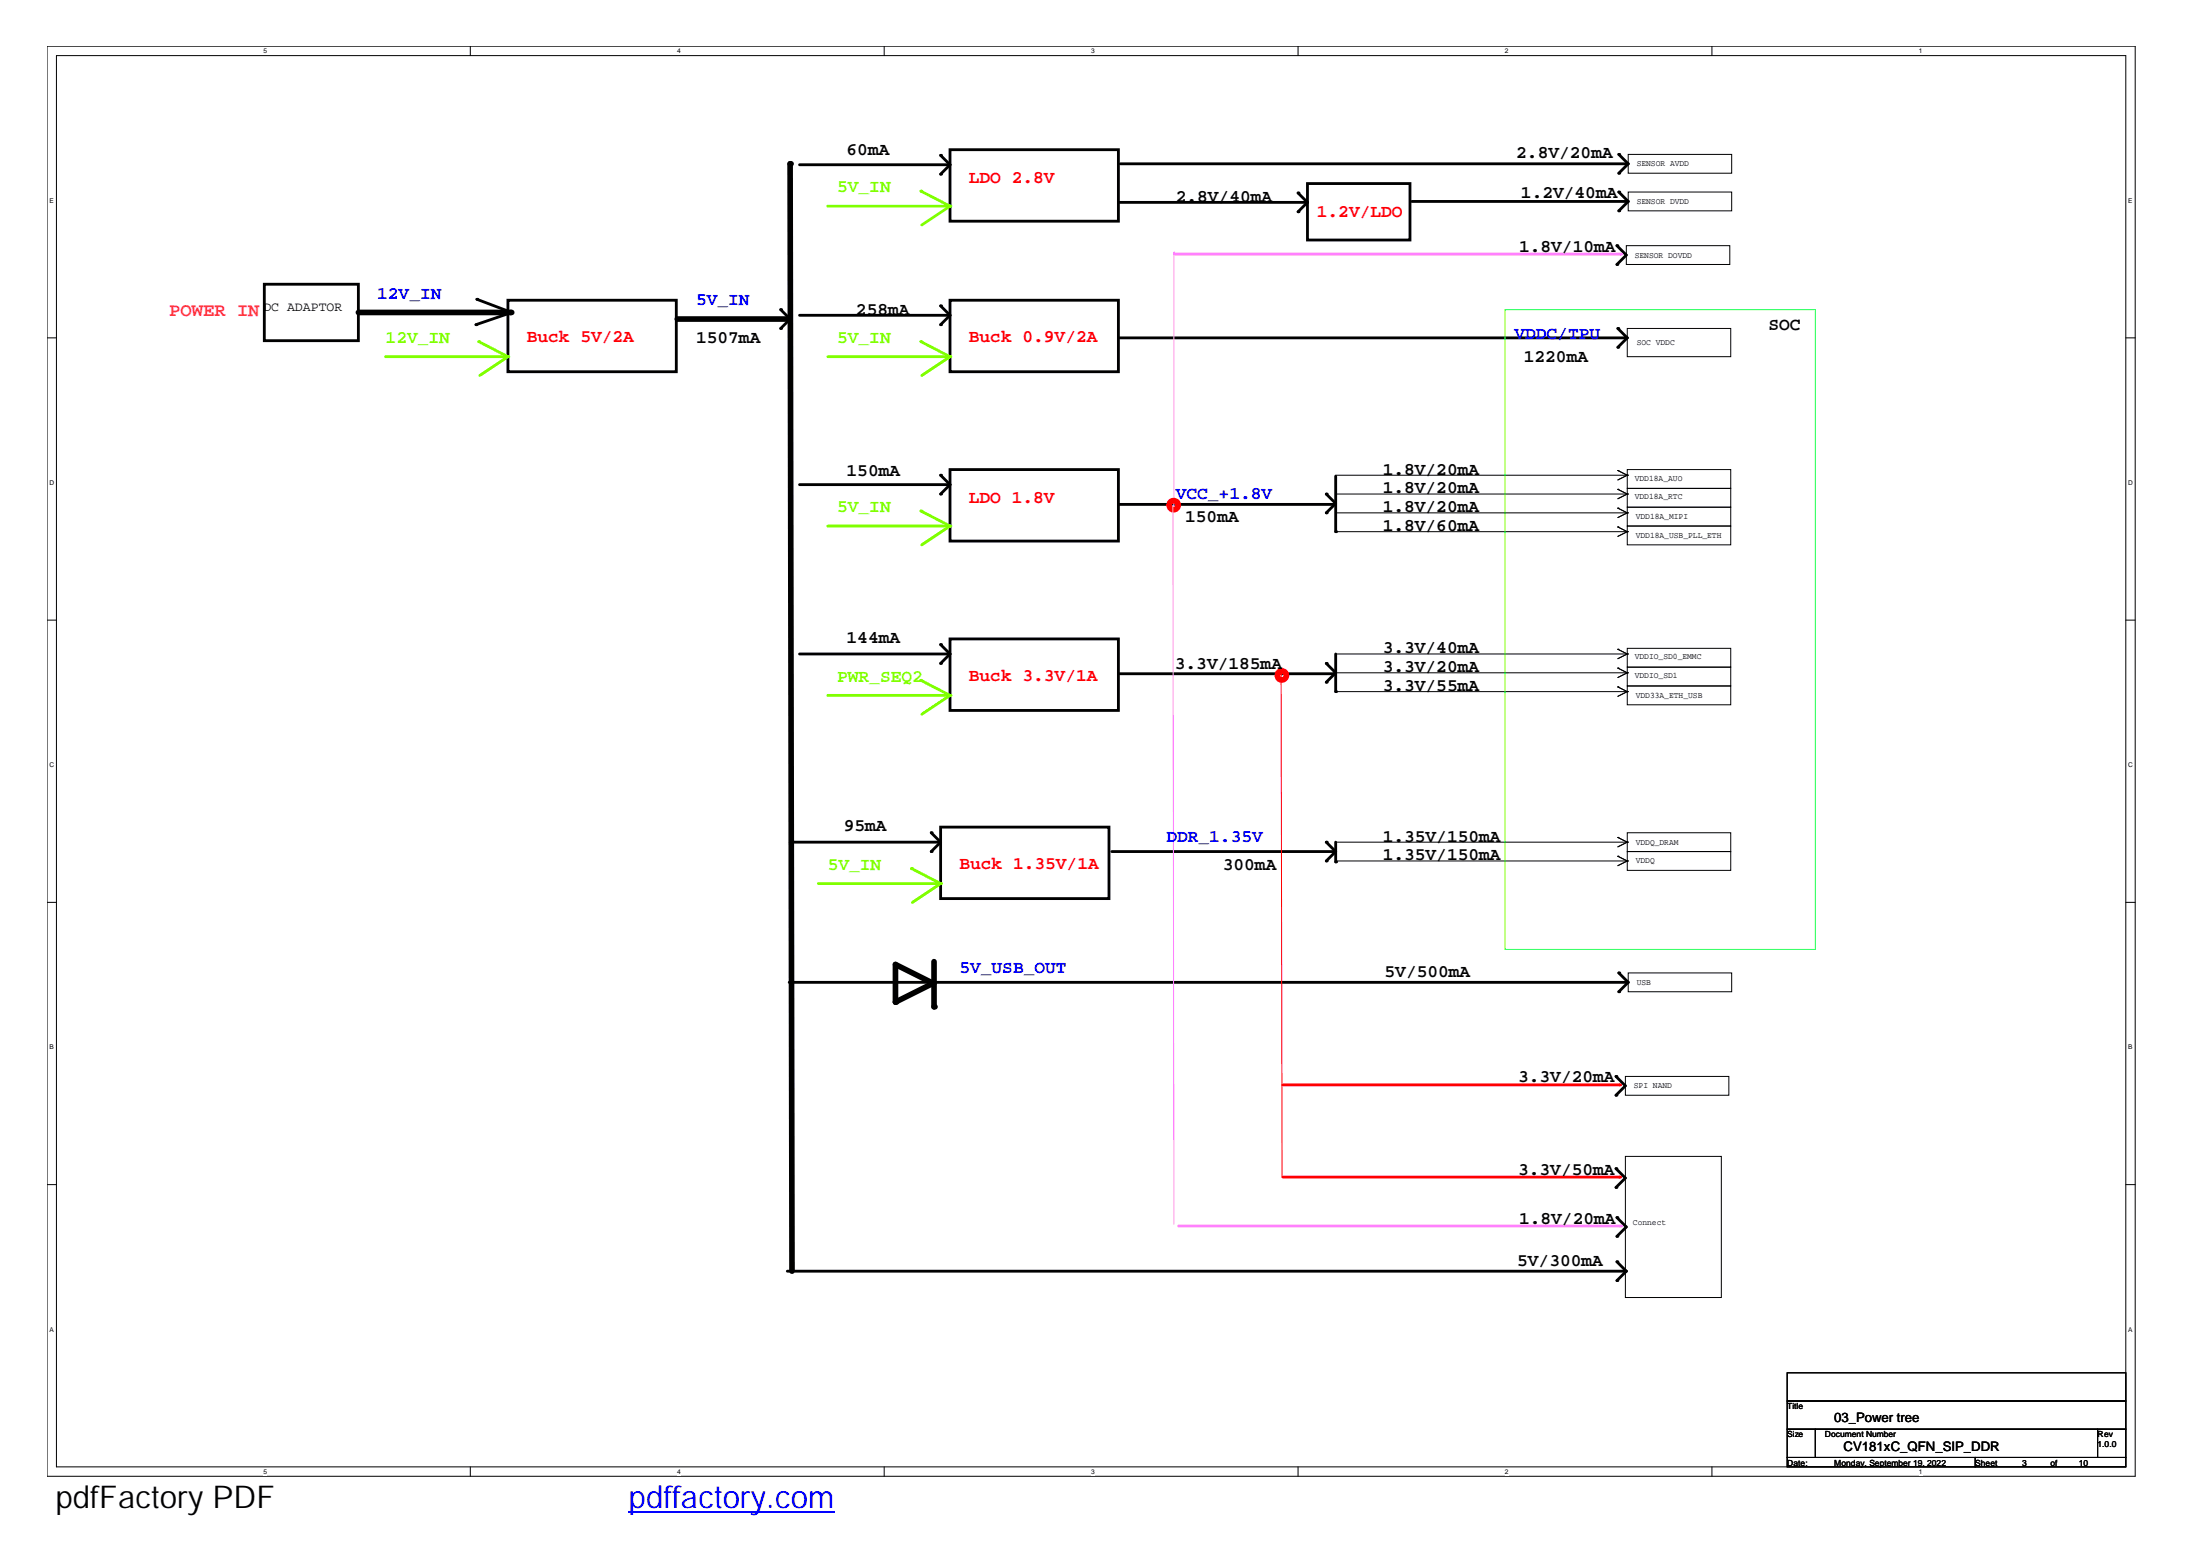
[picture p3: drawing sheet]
<svg xmlns="http://www.w3.org/2000/svg" width="297mm" height="210mm" viewBox="0 0 297 210" stroke-linecap="round" stroke-linejoin="round" font-family="sans-serif">
<path d="M6.3 6.2h282v193.1h-282zM7.6 7.5h279.4v190.5h-279.4z" fill="none" stroke="#000" stroke-width=".14"/>
<g fill="#fff">
<path d="M35.6 6.4h.5v1h-.5z"/>
<path d="M35.6 198.1h.5v1.1h-.5z"/>
</g>
<path d="M63.5 6.2v1.3M63.5 198v1.3" fill="none" stroke="#000" stroke-width=".14"/>
<g fill="#fff">
<path d="M91.4 6.4h.5v1h-.5z"/>
<path d="M91.4 198.1h.5v1.1h-.5z"/>
</g>
<path d="M119.4 6.2v1.3M119.4 198v1.3" fill="none" stroke="#000" stroke-width=".14"/>
<g fill="#fff">
<path d="M147.3 6.4h.5v1h-.5z"/>
<path d="M147.3 198.1h.5v1.1h-.5z"/>
</g>
<path d="M175.3 6.2v1.3M175.3 198v1.3" fill="none" stroke="#000" stroke-width=".14"/>
<g fill="#fff">
<path d="M203.2 6.4h.5v1h-.5z"/>
<path d="M203.2 198.1h.5v1.1h-.5z"/>
</g>
<path d="M231.1 6.2v1.3M231.1 198v1.3" fill="none" stroke="#000" stroke-width=".14"/>
<g fill="#fff">
<path d="M259.1 6.4h.5v1h-.5z"/>
<path d="M259.1 198.1h.5v1.1h-.5z"/>
<path d="M6.7 26.6h.6v1h-.6z"/>
<path d="M287.4 26.6h.6v1h-.6z"/>
<path d="M6.7 64.7h.6v1h-.6z"/>
<path d="M287.4 64.7h.6v1h-.6z"/>
</g>
<path d="M6.3 45.6h1.3M287 45.6h1.3" fill="none" stroke="#000" stroke-width=".14"/>
<g fill="#fff">
<path d="M6.7 102.8h.6v1h-.6z"/>
<path d="M287.4 102.8h.6v1h-.6z"/>
</g>
<path d="M6.3 83.7h1.3M287 83.7h1.3" fill="none" stroke="#000" stroke-width=".14"/>
<g fill="#fff">
<path d="M6.7 140.9h.6v1h-.6z"/>
<path d="M287.4 140.9h.6v1h-.6z"/>
</g>
<path d="M6.3 121.8h1.3M287 121.8h1.3" fill="none" stroke="#000" stroke-width=".14"/>
<g fill="#fff">
<path d="M6.7 179h.5v1h-.5z"/>
<path d="M287.4 179h.5v1h-.5z"/>
</g>
<path d="M6.3 159.9h1.3M287 159.9h1.3" fill="none" stroke="#000" stroke-width=".14"/>
<path d="M35.7 38.4h12.7v7.6h-12.7zM64.4 40.4l4.7 1.8-4.8 1.6M68.6 40.5h22.7v9.7h-22.7z" fill="none" stroke="#000" stroke-width=".38"/>
<g fill="#000">
<circle cx="64.3" cy="43.8" r=".19"/>
<circle cx="64.4" cy="40.4" r=".19"/>
<circle cx="69" cy="42.2" r=".38"/>
</g>
<path d="M48.4 42.2h20.6" fill="none" stroke="#000" stroke-width=".76"/>
<path d="M52.1 48.1h16.4" fill="none" stroke="#80ff00" stroke-width=".38"/>
<circle cx="68.5" cy="48.1" r=".19" fill="#80ff00"/>
<path d="M68.6 48.1l-3.8 2.6" fill="none" stroke="#80ff00" stroke-width=".38"/>
<circle cx="68.6" cy="48.1" r=".19" fill="#80ff00"/>
<path d="M64.6 46.1l4 2" fill="none" stroke="#80ff00" stroke-width=".38"/>
<circle cx="64.6" cy="46.1" r=".19" fill="#80ff00"/>
<path d="M128.3 40.5h22.7v9.7h-22.7z" fill="none" stroke="#000" stroke-width=".38"/>
<path d="M111.8 48.1h16.3" fill="none" stroke="#80ff00" stroke-width=".38"/>
<circle cx="128.1" cy="48.1" r=".19" fill="#80ff00"/>
<path d="M128.3 48.1l-3.8 2.6" fill="none" stroke="#80ff00" stroke-width=".38"/>
<circle cx="128.3" cy="48.1" r=".19" fill="#80ff00"/>
<path d="M124.3 46.1l4 2" fill="none" stroke="#80ff00" stroke-width=".38"/>
<circle cx="124.3" cy="46.1" r=".19" fill="#80ff00"/>
<path d="M105.4 41.8l1.3 1.3-1.3 1.2M107.9 42.6h20.2M127 41.3l1.3 1.3-1.3 1.2M107.9 65.4h20.2M127 64.1l1.3 1.3-1.3 1.3M128.3 63.4h22.7v9.6h-22.7z" fill="none" stroke="#000" stroke-width=".38"/>
<g fill="#000">
<circle cx="106.7" cy="22.1" r=".38"/>
<circle cx="105.4" cy="44.3" r=".19"/>
<circle cx="105.4" cy="41.8" r=".19"/>
<circle cx="106.6" cy="43.1" r=".38"/>
<circle cx="127" cy="43.8" r=".19"/>
<circle cx="127" cy="41.3" r=".19"/>
<circle cx="128.1" cy="42.6" r=".19"/>
<circle cx="127" cy="66.7" r=".19"/>
<circle cx="127" cy="64.1" r=".19"/>
<circle cx="128.1" cy="65.4" r=".19"/>
</g>
<path d="M106.7 22.1l.2 149.5M91.4 43.1h15.2" fill="none" stroke="#000" stroke-width=".76"/>
<path d="M111.8 71h16.3" fill="none" stroke="#80ff00" stroke-width=".38"/>
<circle cx="128.1" cy="71" r=".19" fill="#80ff00"/>
<path d="M128.3 71l-3.8 2.5" fill="none" stroke="#80ff00" stroke-width=".38"/>
<circle cx="128.3" cy="71" r=".19" fill="#80ff00"/>
<path d="M124.3 69l4 2" fill="none" stroke="#80ff00" stroke-width=".38"/>
<circle cx="124.3" cy="69" r=".19" fill="#80ff00"/>
<path d="M107.9 88.3h20.2M127 87l1.3 1.3-1.3 1.2M128.3 86.2h22.7v9.7h-22.7z" fill="none" stroke="#000" stroke-width=".38"/>
<g fill="#000">
<circle cx="127" cy="89.5" r=".19"/>
<circle cx="127" cy="87" r=".19"/>
<circle cx="128.1" cy="88.3" r=".19"/>
</g>
<path d="M111.8 93.9h16.3" fill="none" stroke="#80ff00" stroke-width=".38"/>
<circle cx="128.1" cy="93.9" r=".19" fill="#80ff00"/>
<path d="M128.3 93.9l-3.8 2.5" fill="none" stroke="#80ff00" stroke-width=".38"/>
<circle cx="128.3" cy="93.9" r=".19" fill="#80ff00"/>
<path d="M124.3 91.8l4 2.1" fill="none" stroke="#80ff00" stroke-width=".38"/>
<circle cx="124.3" cy="91.8" r=".19" fill="#80ff00"/>
<path d="M106.7 113.7h20.2M125.7 112.4l1.3 1.3-1.3 1.2M127 111.6h22.7v9.7h-22.7z" fill="none" stroke="#000" stroke-width=".38"/>
<g fill="#000">
<circle cx="125.7" cy="112.4" r=".19"/>
<circle cx="125.7" cy="114.9" r=".19"/>
<circle cx="126.9" cy="113.7" r=".19"/>
</g>
<path d="M110.5 119.3h16.4" fill="none" stroke="#80ff00" stroke-width=".38"/>
<circle cx="126.9" cy="119.3" r=".19" fill="#80ff00"/>
<path d="M127 119.3l-3.8 2.5" fill="none" stroke="#80ff00" stroke-width=".38"/>
<circle cx="127" cy="119.3" r=".19" fill="#80ff00"/>
<path d="M123.1 117.2l3.9 2.1" fill="none" stroke="#80ff00" stroke-width=".38"/>
<circle cx="123.1" cy="117.2" r=".19" fill="#80ff00"/>
<path d="M107.9 22.2h20.2M127 21l1.3 1.2-1.3 1.3M128.3 20.2h22.7v9.7h-22.7z" fill="none" stroke="#000" stroke-width=".38"/>
<g fill="#000">
<circle cx="127" cy="23.5" r=".19"/>
<circle cx="127" cy="21" r=".19"/>
<circle cx="128.1" cy="22.2" r=".19"/>
</g>
<path d="M111.8 27.8h16.3" fill="none" stroke="#80ff00" stroke-width=".38"/>
<circle cx="128.1" cy="27.8" r=".19" fill="#80ff00"/>
<path d="M128.3 27.8l-3.8 2.6" fill="none" stroke="#80ff00" stroke-width=".38"/>
<circle cx="128.3" cy="27.8" r=".19" fill="#80ff00"/>
<path d="M124.3 25.8l4 2" fill="none" stroke="#80ff00" stroke-width=".38"/>
<circle cx="124.3" cy="25.8" r=".19" fill="#80ff00"/>
<g fill="none" stroke="#000" stroke-width=".38">
<path d="M151.1 27.3h25.3M151.3 22.1h68.4M175.3 26l1.2 1.3-1.2 1.3M176.5 24.8h13.9v7.6h-13.9zM190.6 27.2h29.1M218.3 33.2l1.3 1.2-1.3 1.3M218.6 20.8l1.2 1.3-1.2 1.3M218.6 25.9l1.2 1.3-1.2 1.3M151.1 45.6h68.5M218.4 44.3l1.3 1.3-1.3 1.3M151 68.1h29.1M179.1 66.7l1.2 1.3-1.2 1.2"/>
<path d="M180.3 64.3v7.5"/>
</g>
<g fill="#000">
<circle cx="175.3" cy="28.6" r=".19"/>
<circle cx="175.3" cy="26" r=".19"/>
<circle cx="176.4" cy="27.3" r=".19"/>
<circle cx="218.3" cy="33.2" r=".19"/>
<circle cx="218.3" cy="35.7" r=".19"/>
<circle cx="218.6" cy="20.8" r=".19"/>
<circle cx="218.6" cy="25.9" r=".19"/>
<circle cx="218.6" cy="23.4" r=".19"/>
<circle cx="218.6" cy="28.5" r=".19"/>
<circle cx="219.7" cy="22.1" r=".19"/>
<circle cx="219.7" cy="27.2" r=".19"/>
<circle cx="218.4" cy="46.9" r=".19"/>
<circle cx="218.4" cy="44.3" r=".19"/>
<circle cx="219.6" cy="45.6" r=".19"/>
<circle cx="179.1" cy="66.7" r=".19"/>
<circle cx="179.1" cy="69.2" r=".19"/>
<circle cx="180.1" cy="68.1" r=".19"/>
<circle cx="180.3" cy="71.8" r=".19"/>
</g>
<g fill="none" stroke="#000" stroke-width=".14">
<path d="M219.8 25.9h14v2.6h-14zM219.8 20.8h14v2.6h-14zM219.7 44.3h14v3.8h-14zM180.3 66.7h39.4M180.3 69.2h39.4M180.3 71.8h39.4M218.4 66.1h.1M218.4 68.6h.1M218.4 71.1h.1M218.4 66.1l1.3 .6M218.4 68.6l1.3 .6M218.4 71.1l1.3 .7"/>
<path d="M219.7 66.7h.1M219.7 69.2h.1M219.7 71.8h.1M219.7 66.7l-1.3 .6M219.7 69.2l-1.3 .7M219.7 71.8l-1.3 .6M219.7 71h14v2.5h-14zM219.7 65.9h14v2.6h-14zM219.7 68.5h14v2.5h-14z"/>
</g>
<path d="M158.5 34.1h.1M158.5 34.1v34.1" fill="none" stroke="#ff80ff" stroke-width=".14"/>
<path d="M158.6 34.3h60.2" fill="none" stroke="#ff80ff" stroke-width=".38"/>
<circle cx="218.8" cy="34.3" r=".19" fill="#ff80ff"/>
<g fill="none" stroke="#000" stroke-width=".14">
<path d="M219.6 33.2h14v2.5h-14zM180.3 64.1h39.4M218.4 63.5h.1M218.4 63.5l1.3 .6M219.7 64.1h.1M219.7 64.1l-1.3 .7M219.7 63.4h14v2.5h-14zM180.3 88.3h39.4M180.3 90.8h39.4M180.3 93.4h39.4M218.4 87.6h.1M218.4 90.2h.1"/>
<path d="M218.4 92.7h.1M218.4 87.6l1.3 .7M218.4 90.2l1.3 .6M218.4 92.7l1.3 .7M219.7 88.3h.1M219.7 90.8h.1M219.7 93.4h.1M219.7 88.3l-1.3 .6M219.7 90.8l-1.3 .7M219.7 93.4l-1.3 .6M219.7 90.1h14v2.5h-14zM219.7 87.5h14v2.6h-14z"/>
<path d="M219.7 92.6h14v2.5h-14zM180.3 113.7h39.4M180.3 116.2h39.4M218.4 113h.1M218.4 115.6h.1M218.4 113l1.3 .7M218.4 115.6l1.3 .6M219.7 113.7h.1M219.7 116.2h.1M219.7 113.7l-1.3 .6M219.7 116.2l-1.3 .7M219.7 114.9h14v2.6h-14z"/>
<path d="M219.7 112.4h14v2.5h-14zM219.8 131.3h14v2.6h-14zM219.5 145.3h13.9v2.5h-13.9z"/>
</g>
<path d="M151 90.9h29.1M179.1 89.5l1.2 1.3-1.2 1.3M180.3 88.3v5.1M150.1 114.9h30.1M179.1 113.7l1.2 1.2-1.2 1.3M180.3 113.7v2.6M106.6 132.6h113.1M218.6 131.3l1.2 1.3-1.2 1.3M218.2 145.3l1.3 1.3-1.3 1.2" fill="none" stroke="#000" stroke-width=".38"/>
<g fill="#000">
<circle cx="179.1" cy="92.1" r=".19"/>
<circle cx="179.1" cy="89.5" r=".19"/>
<circle cx="180.1" cy="90.9" r=".19"/>
<circle cx="180.3" cy="93.4" r=".19"/>
<circle cx="179.1" cy="113.7" r=".19"/>
<circle cx="179.1" cy="116.2" r=".19"/>
<circle cx="180.2" cy="114.9" r=".19"/>
<circle cx="180.3" cy="116.3" r=".19"/>
<circle cx="120.9" cy="135.3" r=".38"/>
<circle cx="126" cy="132.7" r=".38"/>
<circle cx="126.1" cy="135.9" r=".38"/>
<circle cx="218.6" cy="131.3" r=".19"/>
<circle cx="218.6" cy="133.9" r=".19"/>
<circle cx="219.7" cy="132.6" r=".19"/>
<circle cx="218.2" cy="147.8" r=".19"/>
<circle cx="218.2" cy="145.3" r=".19"/>
</g>
<path d="M120.9 130.2l5.1 2.5-5.1 2.6zM126.1 129.8v6.1" fill="none" stroke="#000" stroke-width=".76"/>
<path d="M203.2 41.8h41.9v86.4h-41.9z" fill="none" stroke="#00ff40" stroke-width=".14"/>
<path d="M173 91.1h.1M173 91.1l.1 67.8" fill="none" stroke="#f00" stroke-width=".14"/>
<path d="M173.2 146.4h45.5" fill="none" stroke="#f00" stroke-width=".38"/>
<circle cx="218.7" cy="146.4" r=".19" fill="#f00"/>
<g fill="none" stroke="#f00" stroke-width=".76">
<circle cx="158.5" cy="68.2" r=".62"/>
<circle cx="173.1" cy="91.2" r=".62"/>
</g>
<path d="M219.5 156.1h12.9v19h-12.9z" fill="none" stroke="#000" stroke-width=".14"/>
<path d="M218.2 157.7l1.3 1.3-1.3 1.3M106.3 171.6h113.2M218.3 170.3l1.3 1.3-1.3 1.3" fill="none" stroke="#000" stroke-width=".38"/>
<g fill="#000">
<circle cx="218.2" cy="157.7" r=".19"/>
<circle cx="218.2" cy="160.3" r=".19"/>
<circle cx="218.3" cy="170.3" r=".19"/>
<circle cx="218.3" cy="172.9" r=".19"/>
<circle cx="219.5" cy="171.6" r=".19"/>
</g>
<path d="M173.2 158.9h45.5" fill="none" stroke="#f00" stroke-width=".38"/>
<circle cx="218.7" cy="158.9" r=".19" fill="#f00"/>
<path d="M158.4 68.2h.1M158.4 68.2l.1 97" fill="none" stroke="#ff80ff" stroke-width=".14"/>
<path d="M218.3 164.4l1.3 1.2-1.3 1.3" fill="none" stroke="#000" stroke-width=".38"/>
<g fill="#000">
<circle cx="218.3" cy="164.4" r=".19"/>
<circle cx="218.3" cy="166.9" r=".19"/>
</g>
<path d="M159.1 165.5h59.7" fill="none" stroke="#ff80ff" stroke-width=".38"/>
<circle cx="218.8" cy="165.5" r=".19" fill="#ff80ff"/>
<path d="M241.3 185.3h45.7v3.8h-45.7zM241.3 189.1h45.7v3.8h-45.7zM241.3 192.9h3.8v3.8h-3.8zM241.3 196.7h25.4v1.3h-25.4zM245.1 192.9h38.1v3.8h-38.1zM266.7 196.7h20.3v1.3h-20.3zM283.2 192.9h3.8v3.8h-3.8z" fill="none" stroke="#000" stroke-width=".14"/>
<path d="M84.9 204.1h27.8" fill="none" stroke="#00f" stroke-width=".21"/>
<g font-size="4.2">
<text x="6.3" y="203.6">利用pdfFactory 测试版本创建的</text>
<text x="28.7" y="203.6">PDF文档</text>
</g>
<text font-size="4.2" fill="#00f" x="84.9" y="203.6">pdffactory.com</text>
<text font-size="2.5" fill="#ff0080" x="22.9" y="42.6">POWER IN</text>
<g font-size="2.4">
<text x="114.3" y="20.9">60mA</text>
<text x="204.7" y="21.4">2.8V/20mA</text>
<text x="158.8" y="27.2">2.8V/40mA</text>
<text x="205.4" y="26.7">1.2V/40mA</text>
<text x="205.1" y="34">1.8V/10mA</text>
<text x="94" y="46.3">1507mA</text>
<text x="115.6" y="42.5">258mA</text>
<text x="238.8" y="44.5">SOC</text>
<text x="205.7" y="48.8">1220mA</text>
<text x="114.3" y="64.2">150mA</text>
<text x="186.7" y="64.1">1.8V/20mA</text>
<text x="160" y="70.4">150mA</text>
<text x="186.7" y="66.6">1.8V/20mA</text>
<text x="186.7" y="69.1">1.8V/20mA</text>
<text x="186.7" y="71.7">1.8V/60mA</text>
<text x="114.3" y="86.8">144mA</text>
<text x="186.7" y="88.2">3.3V/40mA</text>
<text x="158.6" y="90.4">3.3V/185mA</text>
<text x="186.7" y="90.7">3.3V/20mA</text>
<text x="186.7" y="93.3">3.3V/55mA</text>
<text x="113.9" y="112.2">95mA</text>
<text x="186.7" y="113.6">1.35V/150mA</text>
<text x="165.1" y="117.4">300mA</text>
<text x="186.7" y="116.1">1.35V/150mA</text>
<text x="186.9" y="131.9">5V/500mA</text>
<text x="205" y="146.1">3.3V/20mA</text>
<text x="205" y="158.6">3.3V/50mA</text>
<text x="205.1" y="165.2">1.8V/20mA</text>
<text x="204.9" y="170.9">5V/300mA</text>
</g>
<g font-size="2.4" fill="#80ff00">
<text x="113" y="26">5V_IN</text>
<text x="52.1" y="46.3">12V_IN</text>
<text x="113" y="46.3">5V_IN</text>
<text x="113" y="69.1">5V_IN</text>
<text x="113" y="92">PWR_SEQ2</text>
<text x="111.8" y="117.4">5V_IN</text>
</g>
<g font-size="2.4" fill="#f00">
<text x="130.8" y="24.7">LDO 2.8V</text>
<text x="177.8" y="29.3">1.2V/LDO</text>
<text x="71.1" y="46.2">Buck 5V/2A</text>
<text x="130.8" y="46.2">Buck 0.9V/2A</text>
<text x="130.8" y="67.9">LDO 1.8V</text>
<text x="130.8" y="91.9">Buck 3.3V/1A</text>
<text x="129.5" y="117.3">Buck 1.35V/1A</text>
</g>
<g font-size="2.4" fill="#00f">
<text x="50.9" y="40.3">12V_IN</text>
<text x="94" y="41.2">5V_IN</text>
<text x="204.5" y="45.8">VDDC/TPU</text>
<text x="158.7" y="67.4">VCC_+1.8V</text>
<text x="157.5" y="113.6">DDR_1.35V</text>
<text x="129.5" y="131.4">5V_USB_OUT</text>
</g>
<g font-size="1.8">
<text x="35.6" y="41.9">DC ADAPTOR</text>
<text x="247.6" y="192">03_Power tree</text>
<text x="248.9" y="195.8">CV181xC_QFN_SIP_DDR</text>
</g>
<g font-size="1.1">
<text x="221" y="22.5">SENSOR AVDD</text>
<text x="221" y="27.5">SENSOR DVDD</text>
<text x="220.7" y="34.8">SENSOR DOVDD</text>
<text x="221" y="46.6">SOC VDDC</text>
<text x="220.7" y="64.9">VDD18A_AUO</text>
<text x="220.7" y="67.4">VDD18A_RTC</text>
<text x="220.9" y="70.1">VDD18A_MIPI</text>
<text x="220.9" y="72.6">VDD18A_USB_PLL_ETH</text>
<text x="220.7" y="89">VDDIO_SD0_EMMC</text>
<text x="220.7" y="91.5">VDDIO_SD1</text>
<text x="220.9" y="94.2">VDD33A_ETH_USB</text>
<text x="220.9" y="116.6">VDDQ</text>
<text x="220.9" y="114">VDDQ_DRAM</text>
<text x="221" y="132.9">USB</text>
<text x="220.6" y="146.9">SPI NAND</text>
<text x="220.5" y="165.3">Connect</text>
<text x="241.3" y="190.2">Title</text>
<text x="241.3" y="194">Size</text>
<text x="241.3" y="197.8">Date:</text>
<text x="246.4" y="194">Document Number</text>
<text x="247.6" y="197.8">Monday, September 19, 2022</text>
<text x="266.7" y="197.8">Sheet</text>
<text x="273" y="197.8">3</text>
<text x="276.9" y="197.8">of</text>
<text x="280.7" y="197.8">10</text>
<text x="283.2" y="194">Rev</text>
<text x="283.2" y="195.3">1.0.0</text>
</g>
<g font-size=".9">
<text x="35.6" y="7.2">5</text>
<text x="91.4" y="7.2">4</text>
<text x="147.3" y="7.2">3</text>
<text x="203.2" y="7.2">2</text>
<text x="259.1" y="7.2">1</text>
<text x="6.7" y="27.4">E</text>
<text x="287.4" y="27.4">E</text>
<text x="6.7" y="65.5">D</text>
<text x="287.4" y="65.5">D</text>
<text x="6.7" y="103.6">C</text>
<text x="287.4" y="103.6">C</text>
<text x="6.7" y="141.7">B</text>
<text x="287.4" y="141.7">B</text>
<text x="6.7" y="179.8">A</text>
<text x="287.4" y="179.8">A</text>
<text x="35.6" y="198.9">5</text>
<text x="91.4" y="198.9">4</text>
<text x="147.3" y="198.9">3</text>
<text x="203.2" y="198.9">2</text>
<text x="259.1" y="198.9">1</text>
</g>
</svg>
